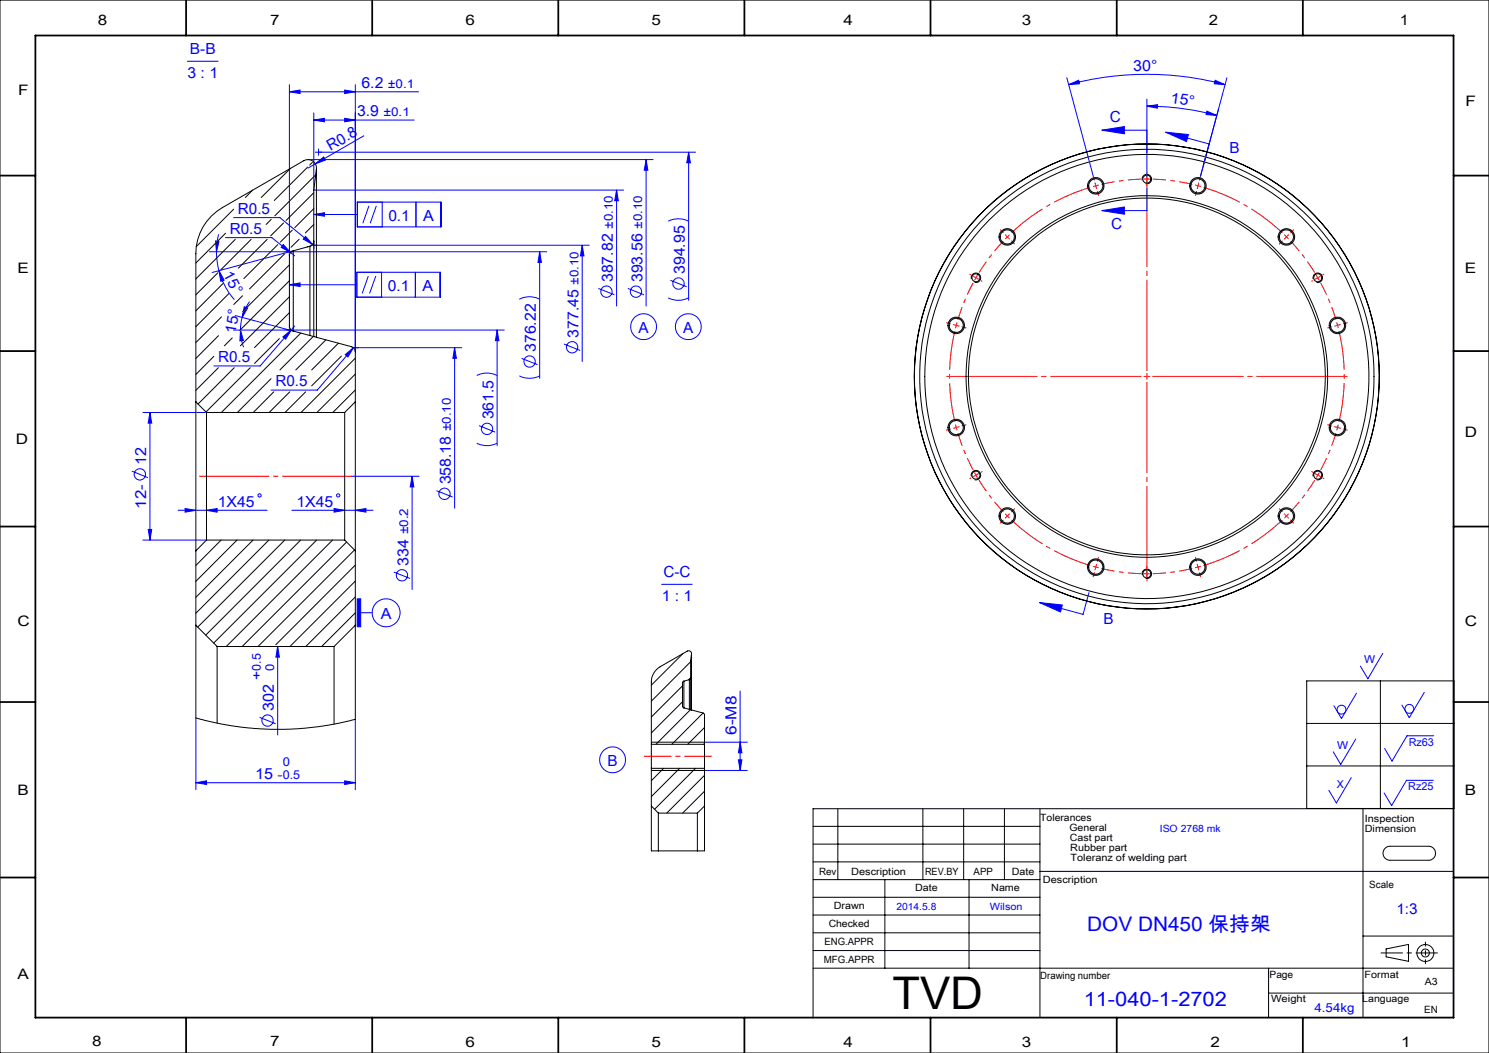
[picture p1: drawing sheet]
<svg xmlns="http://www.w3.org/2000/svg" width="420mm" height="297mm" viewBox="0 0 420 297" stroke-linecap="round" stroke-linejoin="round" font-family="sans-serif">
<g fill="none" stroke="#00f" stroke-width=".28">
<path d="M52.9 17.3h8.6M81.6 25.9l3-.5v1zM81.6 23.9v48.3M81.6 25.9h36.5M88.5 33.9l3-.5v1zM88.5 31.9v21.7h87.4M88.5 33.9h28.3M97.2 25.4l3 .5-3 .5zM97.2 33.4l3 .5-3 .5zM100.2 23.9v75.3M102.6 38.3l-13.7 7.9M300.9 21.9l7.5 27.8"/>
<path d="M301.4 23.9l2.8-1.3 .2 1zM301.4 23.9a84.6 84.6 0 0 1 44.1 0M310.8 36.7l6.3-1v2zM310.8 36.7h12.7M323.5 29.9l3-.4v1zM323.5 29.9a77.5 77.5 0 0 1 19.7 2.7M323.5 28v21.7M328.8 37.3l12.3 3.3-1.7 6.1M328.8 37.3l6.4 .7-.5 1.9zM340.4 31.4l2.8 1.2-3-.3zM342.8 22.6l2.7 1.3-3-.3zM346.1 21.9l-7.5 27.8"/>
<path d="M86.9 45h97.3M88.8 42.9h107.4M88.9 46.2l2.4-1.9 .5 .9zM88.9 46.2l-2 1.2M89.9 41.9v2M100.8 57h23.6v7h-23.6zM104.1 58.1l-1.8 4.9M106.2 58.1l-1.8 4.9M107.8 57v7M117.3 57v7M173.9 53.6l.5 3h-1zM173.9 53.6v32.7"/>
<path d="M182.2 45l.5 3h-1zM182.2 45v41.3M194.2 42.9l.5 3h-1zM194.2 42.9v41.8M310.8 59.4l6.3-1v2zM323.5 53.1v6.3h-12.7M59.1 71h21.2M60.8 68h1l-.7 3zM61.1 71l.1 2.7 .6 2.6M61.7 66.1l-.4 1.8-.2 3.1M61.8 76.3l1.4 2.7-.9 .3zM61.8 76.3l.8 2.6 1.2 2.4 2.3 3.2"/>
<path d="M63.6 67h13.1l5.3 4.2M65.9 61.4h13.1l9.2 7.6M79.9 69l2.1 2.2-2.7-1.4zM80.6 71h73.6M82 71.2l1.1 1M82.7 70.7l-22.9 6.2M86.2 66.7l2 2.3-2.7-1.6zM87.5 69.2h78.7M88.5 60.5l3-.5v1zM88.5 68.2v2M88.5 60.5h12.3M100.6 76.8h23.6v7h-23.6z"/>
<path d="M103.9 77.9l-1.7 4.9M106 77.9l-1.8 4.9M107.6 76.8v7M117.2 76.8v7M152.2 71v35.7M152.2 71l.5 3h-1zM164.2 69.2v32.8M164.2 69.2l.5 3h-1zM188.5 62.4a6.2 6.2 0 0 1 5.7 0M189.1 79.1l4.6 1.8M65.8 93.1h14.5M66.4 89l16.3 4.4"/>
<path d="M67.8 93.1l.9 2.9-1 .1zM67.8 93.1l.3 2.7 .6 2.1M68.3 89.5l-.5 3.6M68.9 86.5l1 .4-1.6 2.6zM70.4 85.1l-1.1 1.9-1 2.5M79.8 95l2.4-1.9-1.6 2.6zM81.6 80.3l3-.5v1zM81.6 92.1v2M81.6 80.3h19M82.2 93.1l-8.8 10.1h-13.1M83.1 91.9l-.9 1.2M99.2 98.1h31"/>
<path d="M99.7 98.1l-10.2 11.9h-13.1M128.2 98.1l.5 3h-1zM128.2 98.1v45.2M140.2 93.1v32.6M140.2 93.1l.5 3h-1zM142.2 93.1h-61.6M146.5 84.4a6.5 6.5 0 0 1 5.7 0M159.1 97l4.6 1.8M168.8 81.3l4.5 1.8M177.1 81.3l4.5 1.8M188.5 84a6.5 6.5 0 0 0 5.7 0M40.3 116.3h17.9"/>
<path d="M42.3 116.3l.5 3h-1zM42.3 116.3v36M97.4 100l2.3-1.9-1.6 2.6zM134.5 105.9a6.5 6.5 0 0 1 5.7 0M146.5 106a6.2 6.2 0 0 0 5.7 0M147.1 101.1l4.6 1.8M37.2 132.9l4.5 1.8M99.2 134.3h19M116.2 134.3v32M116.2 134.3l.5 3h-1zM123.1 138.4l4.6 1.8M134.5 125a6.5 6.5 0 0 0 5.7 0"/>
<path d="M135.1 120l4.6 1.9M40.3 152.3h17.9M41.8 149.3h1l-.5 3zM50.2 143.9h25.2M52.2 143.4l3 .5-3 .6zM58.2 143.9l3-.5v1.1zM82.3 143.9h22.9M94.2 143.4l3 .5-3 .6zM100.2 143.9l3-.5v1.1zM100.8 168.9h.9v7.9h-.9zM101.7 172.8h3.3M111.1 161.4l4.6 1.8"/>
<path d="M186.6 164.8h8.7M293.2 170l6.4 .6-.5 2zM307.2 167.1l-1.7 6.2-12.3-3.3M78.3 182.3l.5 3h-1zM78.3 182.3v25M208.8 194.9v22.4M382.6 195.5l-4.2 7.2-2.1-3.6M390 184.3l-4.2 7.1-2.1-3.5M401.7 195.3l-4.2 7.1-2.1-3.5M55.2 202.5v20.2M73.2 202.3l4.6 1.8M100.2 202.9v19.8"/>
<path d="M198.7 217.3h12.1M198.7 209.3h12.1M208.3 214.3h1l-.5 3zM208.8 209.3l.5 3h-1zM381.1 219.4l-4.2 7.1-2.1-3.6M382.4 208.5l-4.2 7.1-2.1-3.5M404.4 207.5h-7.5l-4.3 7.2-2-3.6M55.2 220.8l3-.6v1.1zM55.2 220.8h45M97.2 220.2l3 .6-3 .5zM404.3 220.1h-7.6l-4.2 7.1-2.1-3.5"/>
<circle cx="191.4" cy="80" r="1.59"/>
<circle cx="161.4" cy="97.9" r="1.6"/>
<circle cx="171.1" cy="82.2" r="1.6"/>
<circle cx="179.4" cy="82.2" r="1.6"/>
<circle cx="181.5" cy="92.1" r="3.6"/>
<circle cx="194.2" cy="92.1" r="3.6"/>
<circle cx="149.4" cy="102" r="1.6"/>
<circle cx="39.5" cy="133.8" r="1.59"/>
<circle cx="73.2" cy="139.7" r=".46"/>
<circle cx="95.4" cy="139.7" r=".46"/>
<circle cx="125.4" cy="139.3" r="1.59"/>
<circle cx="137.4" cy="121" r="1.59"/>
<circle cx="108.9" cy="172.8" r="3.9"/>
<circle cx="113.4" cy="162.2" r="1.59"/>
<circle cx="397.5" cy="199.9" r="1.26"/>
<circle cx="75.5" cy="203.2" r="1.59"/>
<circle cx="172.8" cy="214.3" r="3.6"/>
<circle cx="378.4" cy="200.2" r="1.25"/>
</g>
<g fill="none" stroke="#000" stroke-width=".28">
<path d="M0 0h420v297h-420zM322.2 50.9a1.34 1.34 0 0 1 1.2-1.7 1.34 1.34 0 0 1 1.4 1.4 1.34 1.34 0 0 1-1.7 1.2M274 78.7a1.34 1.34 0 0 1 1.2-1.7 1.34 1.34 0 0 1 1.4 1.5 1.34 1.34 0 0 1-1.7 1.2M370.4 78.7a1.34 1.34 0 0 1 1.2-1.7 1.34 1.34 0 0 1 1.4 1.5 1.34 1.34 0 0 1-1.6 1.2M274 134.4a1.34 1.34 0 0 1 1.2-1.7 1.34 1.34 0 0 1 1.4 1.5 1.34 1.34 0 0 1-1.7 1.1M370.4 134.4a1.34 1.34 0 0 1 1.2-1.7 1.34 1.34 0 0 1 1.4 1.4 1.34 1.34 0 0 1-1.6 1.2M322.2 162.2a1.34 1.34 0 0 1 1.2-1.7 1.34 1.34 0 0 1 1.4 1.5 1.34 1.34 0 0 1-1.7 1.2M368.6 192h41.5v36h-41.5zM389.4 192v36M183.7 209.3h15M183.7 217.3h15M368.6 204h41.5"/>
<path d="M368.6 216h41.5M229.3 233.1h64M229.3 238.1h64M236.3 228.1v20M260.3 228.1v20M271.8 228.1v20M283.3 228.1v20M293.3 228.1v58.9M384.5 228.1v58.9M390.8 239.1l1.1-.4h11a1.98 1.98 0 0 1 2 2 1.98 1.98 0 0 1-2 1.9h-10.8a1.98 1.98 0 0 1-1.9-1.3 1.98 1.98 0 0 1 .6-2.2zM410 228.1h-180.7v59M229.3 243.1h64"/>
<path d="M229.3 248.1h64M229.3 253.1h64M229.3 258.1h64M249.6 248.1v25M273.3 248.1v25M293.3 245.8h116.7M229.3 263.1h64M229.3 268.1h64M229.3 273.1h180.7M357.8 273.1v13.9M384.5 264h25.5M391 267.6l6.3-1.2v4.7l-6.3-1.2z"/>
<path d="M357.8 280.1h52.2"/>
<circle cx="402" cy="268.8" r="1.12"/>
<circle cx="402.1" cy="268.8" r="2.4"/>
</g>
<g fill="none" stroke="#f00" stroke-width=".28" stroke-dasharray="30.5 1.3 1.3 1.3" stroke-linecap="butt">
<path d="M309.1 52.4l-.8 .2M309.1 52.4l.8-.2M323.5 50.5h-.8M323.5 50.5h.8M337.9 52.4l-.8-.2M337.9 52.4l.8 .2M275.3 78.3l-.4 .8M275.3 78.3l.4-.7M284.1 66.8l-.5 .6M284.1 66.8l.6-.6M362.9 66.8l-.6-.6M362.9 66.8l.6 .6"/>
<path d="M269.7 91.8l-.2 .8M269.7 91.8l.3-.8M377.3 91.8l-.2-.8M377.3 91.8l.2 .8M269.7 120.6l.3 .8M269.7 120.6l-.2-.8M275.3 134l.4 .7M275.3 134l-.4-.7M371.7 134l.4-.7M371.7 134l-.4 .7M377.3 120.6l.2-.8M377.3 120.6l-.2 .8"/>
<path d="M284.1 145.5l.6 .6M284.1 145.5l-.5-.6M309.1 159.9l.8 .2M309.1 159.9l-.8-.2M337.9 159.9l.8-.2M337.9 159.9l-.8 .2M362.9 145.5l.6-.6M362.9 145.5l-.6 .6M323.5 161.8h.8M323.5 161.8h-.8"/>
</g>
<path d="M321.8 50.5l-5.6 .5-5.5 1M336.3 52l-5.5-1-5.6-.5M274.5 79.8l-2.4 5.1-1.9 5.3M283 68l-3.7 4.3-3.1 4.6M370.9 76.9l-3.2-4.6-3.7-4.3M376.8 90.2l-1.9-5.3-2.4-5.1M270.2 122.2l1.9 5.3 2.4 5M276.2 135.4l3.1 4.7 3.7 4.2M372.5 132.5l2.4-5 1.9-5.3M364 144.3l3.7-4.2 3.2-4.7M310.7 160.3l5.5 1.1 5.6 .4M325.2 161.8l5.6-.4 5.5-1.1" fill="none" stroke="#f00" stroke-width=".28" stroke-dasharray="30.5 1.3 1.3 1.3" stroke-dashoffset="26.8" stroke-linecap="butt"/>
<path d="M307.5 52.9a55.7 55.7 0 0 0-22.2 12.7M361.7 65.6a55.7 55.7 0 0 0-22.2-12.7M269.3 93.4a55.7 55.7 0 0 0 0 25.6M377.7 119a55.7 55.7 0 0 0 0-25.6M285.3 146.7a55.7 55.7 0 0 0 22.2 12.8M339.5 159.5a55.7 55.7 0 0 0 22.2-12.8" fill="none" stroke="#f00" stroke-width=".28" stroke-dasharray="30.5 1.3 1.3 1.3" stroke-dashoffset="19.5" stroke-linecap="butt"/>
<path d="M371.3 77.6l.4 .7M371.7 78.3l.4 .8M371.7 78.3l-.7 .5M372.4 77.9l-.7 .4" fill="none" stroke="#f00" stroke-width=".28"/>
<g fill="none" stroke="#f00" stroke-width=".28" stroke-dasharray="30.5 1.3 1.3 1.3">
<path d="M308.7 50.8l-.3-1.1M309.1 52.4l-.2-.8M309.1 52.4l.2 .8M309.5 54l.3 1.1M323.5 50.5v-.8M323.5 50.5v.8M323.5 48.8v-.3M323.5 52.2v.3M337.5 54l-.3 1.1M337.9 52.4l.2-.8M337.9 52.4l-.2 .8M338.3 50.8l.3-1.1"/>
<path d="M273.9 77.5l-.3-.1M275.3 78.3l-.7-.4M275.3 78.3l.7 .5M276.7 79.2l.3 .1M283 65.6l-.9-.8M284.1 66.8l-.5-.6M284.1 66.8l.6 .6M285.3 68l.8 .8M361.7 68l-.8 .8M362.9 66.8l.6-.6M362.9 66.8l-.6 .6M364 65.6l.9-.8"/>
<path d="M370.3 79.2l-.3 .1M373.2 77.5l.2-.1M268.1 91.3l-1.1-.3M269.7 91.8l-.8-.3M269.7 91.8l.8 .2M271.3 92.2l1.2 .3M375.7 92.2l-1.2 .3M377.3 91.8l.8-.3M377.3 91.8l-.8 .2M378.9 91.3l1.1-.3M323.5 106.2v-.9M323.5 106.2h-.8"/>
<path d="M323.5 106.2v.8M323.5 106.2h.8M268.1 121l-1.1 .3M269.7 120.6l-.8 .2M269.7 120.6l.8-.2M271.3 120.1l1.2-.3M273.9 134.8l-.3 .2M275.3 134l-.7 .4M275.3 134l.7-.4M276.7 133.2l.3-.2M370.3 133.2l-.3-.2M371.7 134l.7 .4"/>
<path d="M371.7 134l-.7-.4M373.2 134.8l.2 .2M375.7 120.1l-1.2-.3M377.3 120.6l.8 .2M377.3 120.6l-.8-.2M378.9 121l1.1 .3M283 146.7l-.9 .8M284.1 145.5l-.5 .6M284.1 145.5l.6-.6M285.3 144.4l.8-.9M309.1 159.9l-.2 .8M309.1 159.9l.2-.8"/>
<path d="M309.5 158.3l.3-1.1M337.5 158.3l-.3-1.1M337.9 159.9l.2 .8M337.9 159.9l-.2-.8M361.7 144.4l-.8-.9M362.9 145.5l.6 .6M362.9 145.5l-.6-.6M364 146.7l.9 .8M308.7 161.5l-.3 1.2M323.5 161.8v.9M323.5 161.8v-.8M323.5 163.5v.3"/>
<path d="M323.5 160.2v-.3M338.3 161.5l.3 1.2"/>
</g>
<path d="M321.8 106.2h-54.8M323.5 104.5v-54.8M323.5 107.8v54.9M325.2 106.2h54.8" fill="none" stroke="#f00" stroke-width=".28" stroke-dasharray="30.5 1.3 1.3 1.3" stroke-dashoffset="5"/>
<path d="M99.2 134.3h-43" fill="none" stroke="#f00" stroke-width=".28" stroke-dasharray="30.5 1.3 1.3 1.3" stroke-dashoffset="10.9"/>
<path d="M181.7 213.3h19" fill="none" stroke="#f00" stroke-width=".28" stroke-dasharray="30.5 1.3 1.3 1.3" stroke-dashoffset="22.9"/>
<path d="M389.6 268.8h15.9" fill="none" stroke="#000" stroke-width=".28" stroke-dasharray="30.5 1.3 1.3 1.3" stroke-dashoffset="24.4"/>
<path d="M402.1 265.7v6.1" fill="none" stroke="#000" stroke-width=".28" stroke-dasharray="30.5 1.3 1.3 1.3" stroke-dashoffset="29.3"/>
<g fill="none" stroke="#000" stroke-width=".5">
<path d="M10 10h400v277h-400zM52.5 0v10M105 0v10M157.5 0v10M210 0v10M262.5 0v10M315 0v10M367.5 0v10M0 49.5h10M410 49.5h10M0 99h10M410 99h10"/>
<path d="M0 148.5h10M410 148.5h10M0 198h10M410 198h10M0 247.5h10M410 247.5h10M52.5 287v10M105 287v10M157.5 287v10M210 287v10M262.5 287v10M315 287v10"/>
<path d="M367.5 287v10"/>
</g>
<path d="M81.6 71h-1.3M81.6 93.1h-1.3" fill="none" stroke="#00f" stroke-width=".28" stroke-dasharray="30.5 1.3 1.3 1.3"/>
<g fill="#00f">
<path d="M128.2 98.1l.5 3h-1z"/>
<path d="M88.9 46.2l2.4-1.9 .5 .9z"/>
<path d="M78.3 182.3l.5 3h-1z"/>
<path d="M116.2 134.3l.5 3h-1z"/>
<path d="M81.6 80.3l3-.5v1zM88.5 60.5l3-.5v1zM100.8 168.9v7.9h.9v-7.9z"/>
<path d="M310.8 36.7l6.3-1v2zM310.8 59.4l6.3-1v2z"/>
<path d="M328.8 37.3l6.4 .7-.5 1.9zM293.2 170l6.4 .6-.5 2z"/>
<path d="M68.9 86.5l1 .4-1.6 2.6zM67.8 93.1l.9 2.9-1 .1z"/>
<path d="M140.2 93.1l.5 3h-1zM152.2 71l.5 3h-1zM164.2 69.2l.5 3h-1zM194.2 42.9l.5 3h-1z"/>
<path d="M60.8 68h1l-.7 3zM61.8 76.3l1.4 2.7-.9 .3z"/>
<path d="M340.4 31.4l2.8 1.2-3-.3zM323.5 29.9l3-.4v1z"/>
<path d="M86.2 66.7l-.7 .7 2.7 1.6zM79.9 69l-.6 .8 2.7 1.4zM79.8 95l.8 .7 1.6-2.6zM97.4 100l.7 .7 1.6-2.6z"/>
<path d="M55.2 220.8l3-.6v1.1zM97.2 220.2l3 .6-3 .5z"/>
<path d="M97.2 25.4l3 .5-3 .5zM81.6 25.9l3-.5v1zM97.2 33.4l3 .5-3 .5zM88.5 33.9l3-.5v1z"/>
<path d="M100.2 143.9l3-.5v1.1zM94.2 143.4l3 .5-3 .6zM58.2 143.9l3-.5v1.1zM52.2 143.4l3 .5-3 .6z"/>
<path d="M342.8 22.6l2.7 1.3-3-.3zM301.4 23.9l2.8-1.3 .2 1z"/>
<path d="M208.3 214.3h1l-.5 3zM208.8 209.3l.5 3h-1z"/>
<path d="M42.3 116.3l.5 3h-1zM41.8 149.3h1l-.5 3z"/>
<path d="M173.9 53.6l.5 3h-1zM182.2 45l.5 3h-1z"/>
</g>
<g fill="none" stroke="#000" stroke-width=".28">
<path d="M65.9 59l-10.5 10.6M71.3 53.6l-2.1 2.1M81.9 47.5l-8.2 8.2M86.7 47.2l-9.3 9.3M88.1 45.8l-.8 .8M88.5 54.4l-7.8 7.8M88.5 58.8l-5.4 5.4M89 49.3l-11.5 11.6M89.3 47.7v47.4M89.3 47.7a2.39 2.39 0 0 0-1.1-2.3 2.39 2.39 0 0 0-2.5-.1l-23 13.3a14.9 14.9 0 0 0-7.5 13v41.7M89.3 47.7l-.8 5.9v14.4M61.5 76.9l-6.3 6.2"/>
<path d="M63 79.9l-7.8 7.8M63.6 65.8l-8.4 8.4M66.4 67.5l-11.2 11.2M70.8 67.5l-8.5 8.6M75.4 67.5l-8.2 8.1M76.5 61.9l-1.4 1.4M78.4 69l-9.6 9.6M80 62.9l-3.7 3.6M80.3 71.5l-9.9 10M81.6 74.7l-13.1 13.2M81.6 79.2l-14 14M82.4 64.9l-3.3 3.4"/>
<path d="M82.7 70.7a1.52 1.52 0 0 0-1.1 1.5v19.7a1.52 1.52 0 0 0 1.1 1.5M82.7 70.7v22.7M84.4 67.5l-2.3 2.2M86.9 69.5l-.2 .2M87.4 69.5v25.1M87.4 69.5l-4.7 1.2M88.5 68a1.42 1.42 0 0 1-1.1 1.5M88.5 68v26.9M88.5 63.3l-2.4 2.4M61.6 94.7l-6.4 6.4M62.5 89.4l-7.3 7.2M64.6 82.8l-9.4 9.3"/>
<path d="M65.5 95.3l-2.2 2.2M68.4 83.4l-2.5 2.5M78.8 95.5l-7 7M81.6 83.7l-13.8 13.8M81.6 88.2l-9.8 9.8M82.7 93.4l16.4 4.4a1.52 1.52 0 0 1 1.1 1.4v14.1M84.8 93.9l-22.4 22.4M88.4 94.9l-9.4 9.4M91.9 95.8l-8.5 8.5M95.5 96.8l-7.6 7.5M55.2 113.3v42.1M55.2 113.3l3 3"/>
<path d="M58.2 116.3v36M58.2 116.3h39M60.3 100.5l-5.1 5.1M61.6 103.7l-6.4 6.4M66.1 103.7l-10.3 10.3M70.6 103.7l-12.5 12.5M76.4 106.8l-9.4 9.5M77.2 110.5l-5.8 5.8M81.7 110.5l-5.8 5.8M86.2 110.5l-5.8 5.8M96.3 100.4l-8.4 8.4M97.2 116.3v36"/>
<path d="M100.2 101l-15.3 15.3M100.2 105.5l-10.8 10.8M100.2 110l-6.3 6.3M100.2 113.3v42.1M100.2 113.3l-3 3M55.2 155.4v21M58.2 152.3l-3 3.1M58.2 152.3h39M62.4 152.3l-7.2 7.2M66.9 152.3l-11.7 11.7M71.4 152.3l-16.2 16.2M75.8 152.3l-20.6 20.7"/>
<path d="M80.3 152.3l-24.5 24.6M84.8 152.3l-26.8 26.8M89.3 152.3l-29 29.1M93.8 152.3l-30 30M97.2 152.3l3 3.1M97.8 152.9l-29.5 29.4M100 155.1l-27.2 27.2M100.2 159.4l-22.4 22.5M100.2 155.4v21M55.2 176.4v26.1l6 1.5 4.1 .7 5.1 .6 5.7 .4h5.8l8.2-.8 5.4-.9 4.7-1.1v-26.5M55.2 176.4l6 5.9M100.2 163.9l-18.4 18.4"/>
<path d="M100.2 168.4l-13.9 13.9M100.2 172.9l-9.5 9.4M100.2 176.4l-6 5.9M61.2 182.3v21.7M61.2 182.3h33M94.2 182.3v22M192.5 193.5l-8.8 8.7M192.5 197.9l-8.8 8.8M192.6 184.4l-8.9 8.8M192.9 192.1l-.4 .4v6.8l.4 .4M192.9 199.7l5.7 1.6 .1 8.6M192.9 192.1v7.6"/>
<path d="M194.5 191.7v8.4M194.5 191.7l-1.6 .4M194.8 186.7l-11.1 11.1M194.8 191.1l-.6 .7M194.8 191.2l-.3 .5M194.8 191.2v9M195.1 184.3v16M195.1 184.4a.81 .81 0 0 0-1.2-.7l-7.7 4.4a5.1 5.1 0 0 0-2.5 4.3v17.5M195.1 184.4v15.8M195.1 184.4l-.3 2v4.8M183.7 209.9v6.8M183.7 209.9h15"/>
<path d="M183.7 216.7h15M183.7 216.7v10.6M187.2 216.7l-3.5 3.5M191.7 216.7l-8 8M194.8 200.2l-9.8 9.7M196.2 216.7l-11.6 11.5M198.3 201.1l-8.8 8.8M198.7 205.2l-4.7 4.7M198.7 209.7l-.2 .2M198.7 218.7l-10.6 10.6M198.7 209.9v6.8M198.7 216.7v10.6"/>
<path d="M183.7 227.3v12.7h15v-12.7M183.7 227.3l2 2M185.7 229.3v10.7M185.7 229.3h11M196.7 229.3v10.7M198.7 223.2l-6.2 6.1M198.7 227.3l-2 2"/>
<circle cx="309.1" cy="52.4" r="1.99"/>
<circle cx="309.1" cy="52.4" r="2.35"/>
<circle cx="323.5" cy="50.5" r="1.13"/>
<circle cx="337.9" cy="52.4" r="2"/>
<circle cx="337.9" cy="52.4" r="2.34"/>
<circle cx="275.3" cy="78.4" r="1.14"/>
<circle cx="284.1" cy="66.8" r="2"/>
<circle cx="284.1" cy="66.8" r="2.33"/>
<circle cx="362.8" cy="66.8" r="2.34"/>
<circle cx="362.9" cy="66.8" r="2"/>
<circle cx="371.7" cy="78.3" r="1.13"/>
<circle cx="269.7" cy="91.8" r="2.34"/>
<circle cx="269.7" cy="91.8" r="2"/>
<circle cx="377.3" cy="91.8" r="2"/>
<circle cx="377.3" cy="91.8" r="2.33"/>
<circle cx="323.5" cy="106.2" r="65.6"/>
<circle cx="323.5" cy="106.2" r="64.1"/>
<circle cx="323.5" cy="106.2" r="51"/>
<circle cx="323.5" cy="106.2" r="62.6"/>
<circle cx="323.5" cy="106.2" r="50.3"/>
<circle cx="269.7" cy="120.6" r="2.34"/>
<circle cx="269.7" cy="120.6" r="2"/>
<circle cx="275.3" cy="134" r="1.14"/>
<circle cx="371.7" cy="134" r="1.14"/>
<circle cx="377.3" cy="120.6" r="2"/>
<circle cx="377.3" cy="120.6" r="2.33"/>
<circle cx="284.1" cy="145.5" r="2"/>
<circle cx="284.1" cy="145.5" r="2.34"/>
<circle cx="309.1" cy="160" r="2.34"/>
<circle cx="309.1" cy="160" r="1.99"/>
<circle cx="337.9" cy="160" r="2"/>
<circle cx="337.9" cy="160" r="2.33"/>
<circle cx="362.8" cy="145.6" r="2.35"/>
<circle cx="362.9" cy="145.5" r="2"/>
<circle cx="323.5" cy="161.8" r="1.13"/>
</g>
<text font-size="12.7" x="251.7" y="284.5">TVD</text>
<g font-size="5.6" fill="#00f">
<text x="306.7" y="262.5">DOV DN450 保持架</text>
<text x="305.7" y="283.8">11-040-1-2702</text>
</g>
<g font-size="4.3" fill="#00f">
<text x="53.6" y="15.1">B-B</text>
<text x="52.9" y="22">3 : 1</text>
<text x="319.7" y="19.9">30°</text>
<text x="102" y="24.8">6.2</text>
<text x="330.1" y="29.1" transform="rotate(7 330.1 29.1)">15°</text>
<text x="100.7" y="32.8">3.9</text>
<text x="313.1" y="34.4">C</text>
<text x="93.3" y="42.6" transform="rotate(-30 93.3 42.6)">R0.8</text>
<text x="346.8" y="43.2">B</text>
<text x="64.8" y="66">R0.5</text>
<text x="67.1" y="60.3">R0.5</text>
<text x="109.5" y="62.3">0.1</text>
<text x="119.3" y="62.3">A</text>
<text x="313.4" y="64.7">C</text>
<text x="62.8" y="77.2" transform="rotate(62 62.8 77.2)">15°</text>
<text x="193.2" y="77.3" transform="rotate(-90 193.2 77.3)">394.95</text>
<text x="109.4" y="82.1">0.1</text>
<text x="119.2" y="82.1">A</text>
<text x="172.9" y="79.6" transform="rotate(-90 172.9 79.6)">387.82</text>
<text x="181.2" y="79.6" transform="rotate(-90 181.2 79.6)">393.56</text>
<text x="66.5" y="94.2" transform="rotate(-81 66.5 94.2)">15°</text>
<text x="163.2" y="95.3" transform="rotate(-90 163.2 95.3)">377.45</text>
<text x="180.1" y="93.8">A</text>
<text x="192.7" y="93.8">A</text>
<text x="151.2" y="99.3" transform="rotate(-90 151.2 99.3)">376.22</text>
<text x="61.5" y="102.2">R0.5</text>
<text x="77.7" y="109">R0.5</text>
<text x="139.2" y="118.3" transform="rotate(-90 139.2 118.3)">361.5</text>
<text x="41.3" y="131.2" transform="rotate(-90 41.3 131.2)">12</text>
<text x="127.2" y="136.6" transform="rotate(-90 127.2 136.6)">358.18</text>
<text x="41.3" y="143.4" transform="rotate(-90 41.3 143.4)">12-</text>
<text x="61.4" y="142.9">1X45</text>
<text x="83.6" y="142.9">1X45</text>
<text x="115.2" y="159.6" transform="rotate(-90 115.2 159.6)">334</text>
<text x="187.2" y="162.6">C-C</text>
<text x="186.7" y="169.5">1 : 1</text>
<text x="107.4" y="174.6">A</text>
<text x="311.3" y="175.9">B</text>
<text x="77.3" y="200.6" transform="rotate(-90 77.3 200.6)">302</text>
<text x="207.8" y="207.2" transform="rotate(-90 207.8 207.2)">6-M8</text>
<text x="72" y="219.7">15</text>
<text x="171.4" y="216">B</text>
</g>
<text font-size="4.2" fill="#00f" x="393.9" y="257.9">1:3</text>
<g font-size="4.1">
<text x="27.6" y="7">8</text>
<text x="76.2" y="7">7</text>
<text x="131.3" y="7">6</text>
<text x="183.8" y="7">5</text>
<text x="237.9" y="7">4</text>
<text x="288.3" y="7">3</text>
<text x="340.9" y="7">2</text>
<text x="394.8" y="7">1</text>
<text x="5.1" y="26.7">F</text>
<text x="413.4" y="30">F</text>
<text x="4.9" y="77">E</text>
<text x="413.2" y="77">E</text>
<text x="4.4" y="125.3">D</text>
<text x="413.2" y="123.3">D</text>
<text x="4.9" y="176.5">C</text>
<text x="413.2" y="176.5">C</text>
<text x="4.9" y="224.3">B</text>
<text x="413.2" y="224.3">B</text>
<text x="4.9" y="276.1">A</text>
<text x="26" y="295.1">8</text>
<text x="76.2" y="295.1">7</text>
<text x="131.3" y="295.3">6</text>
<text x="183.8" y="295.3">5</text>
<text x="237.9" y="295.3">4</text>
<text x="288.3" y="295.3">3</text>
<text x="341.5" y="295.3">2</text>
<text x="395.2" y="295.3">1</text>
</g>
<text font-size="3.5" fill="#00f" x="370.8" y="285.4">4.54kg</text>
<g font-size="3.4" fill="#00f">
<text x="109.4" y="24.8">±0.1</text>
<text x="108.1" y="32.8">±0.1</text>
<text x="172.8" y="64.7" transform="rotate(-90 172.8 64.7)">±0.10</text>
<text x="181.2" y="64.7" transform="rotate(-90 181.2 64.7)">±0.10</text>
<text x="163.2" y="80.3" transform="rotate(-90 163.2 80.3)">±0.10</text>
<text x="127.2" y="121.7" transform="rotate(-90 127.2 121.7)">±0.10</text>
<text x="115.2" y="150.7" transform="rotate(-90 115.2 150.7)">±0.2</text>
<text x="73.6" y="191.7" transform="rotate(-90 73.6 191.7)">+0.5</text>
<text x="77.3" y="189.2" transform="rotate(-90 77.3 189.2)">0</text>
<text x="78.3" y="219.7">-0.5</text>
<text x="79.8" y="216">0</text>
</g>
<g font-size="3.1" fill="#00f">
<text x="384.8" y="187.1">W</text>
<text x="377.2" y="211.3">W</text>
<text x="397.4" y="210.4">Rz63</text>
<text x="377.1" y="222.2">X</text>
<text x="397.2" y="222.9">Rz25</text>
</g>
<g font-size="2.8">
<text x="293.4" y="231.6">Tolerances</text>
<text x="385" y="231.9">Inspection</text>
<text x="301.7" y="234.4">General</text>
<text x="301.8" y="237.2">Cast part</text>
<text x="385" y="234.7">Dimension</text>
<text x="301.9" y="240">Rubber part</text>
<text x="302" y="242.9">Toleranz of welding part</text>
<text x="231" y="246.9">Rev</text>
<text x="240.1" y="246.9">Description</text>
<text x="258.1" y="251.3">Date</text>
<text x="260.9" y="246.9">REV.BY</text>
<text x="274.6" y="246.9">APP</text>
<text x="279.6" y="251.3">Name</text>
<text x="285.4" y="246.9">Date</text>
<text x="294.2" y="249.2">Description</text>
<text x="386.2" y="250.4">Scale</text>
<text x="235.2" y="256.3">Drawn</text>
<text x="233.7" y="261.4">Checked</text>
<text x="232.6" y="266.7">ENG.APPR</text>
<text x="232.4" y="271.6">MFG.APPR</text>
<text x="358.1" y="275.8">Page</text>
<text x="384.9" y="275.8">Format</text>
<text x="293.4" y="276.3">Drawing number</text>
<text x="401.9" y="277.7">A3</text>
<text x="358.5" y="282.7">Weight</text>
<text x="384.3" y="282.7">Language</text>
<text x="401.7" y="285.7">EN</text>
</g>
<g font-size="2.8" fill="#00f">
<text x="327.1" y="234.8">ISO 2768 mk</text>
<text x="252.8" y="256.6">2014.5.8</text>
<text x="279.2" y="256.6">Wilson</text>
</g>
</svg>
